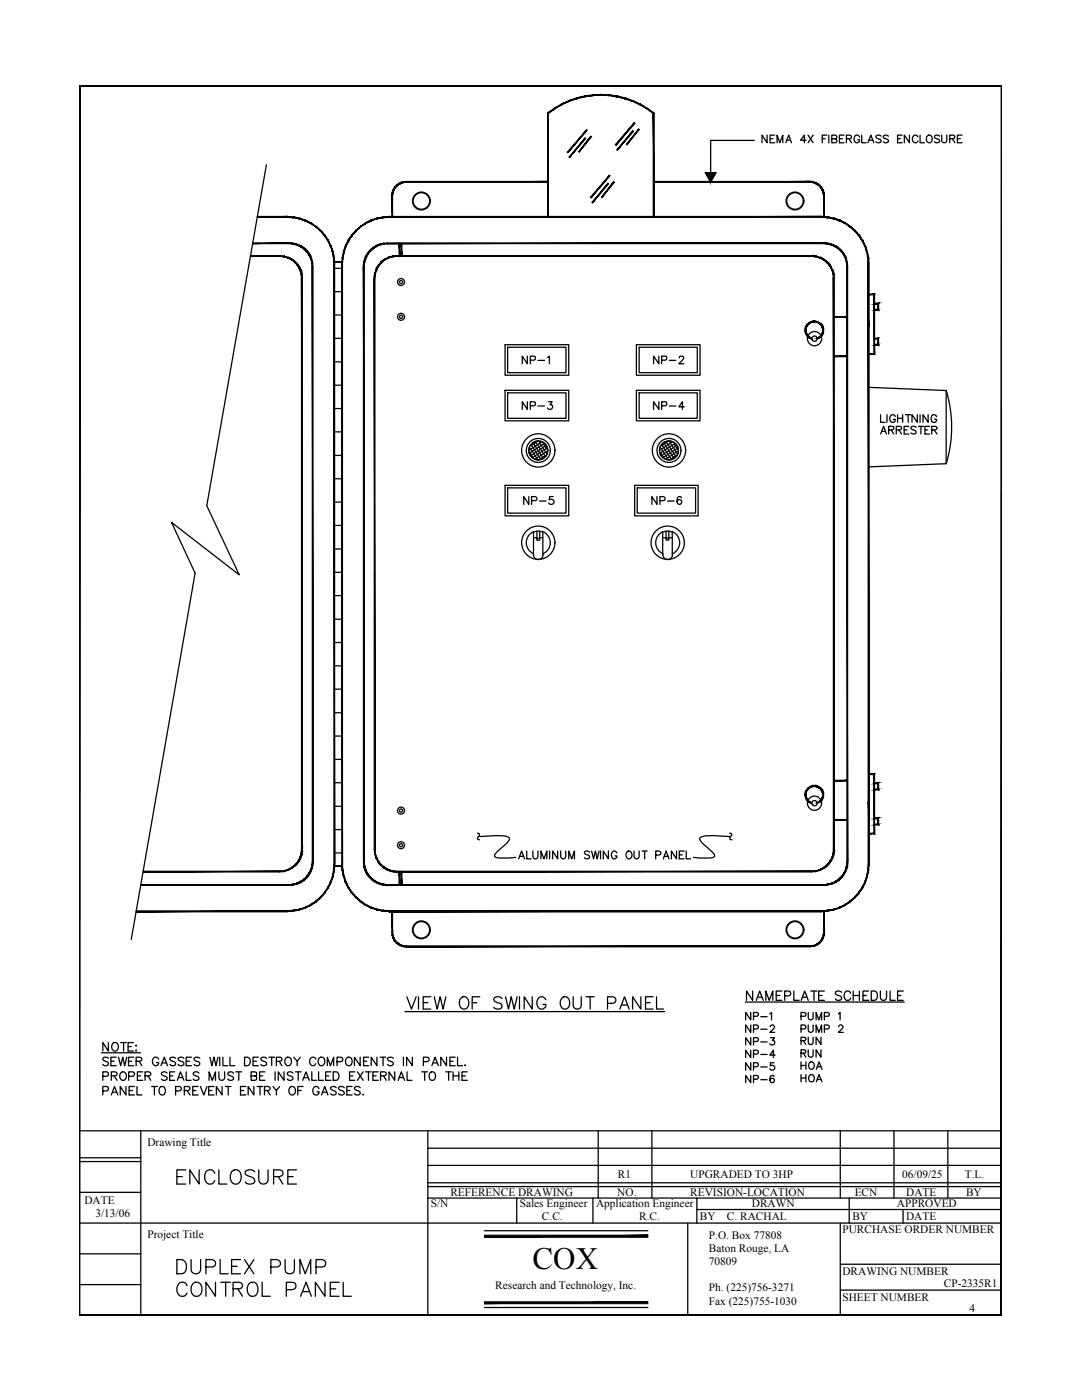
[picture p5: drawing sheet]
<svg xmlns="http://www.w3.org/2000/svg" width="216mm" height="279mm" viewBox="0 0 216 279" stroke-linecap="round" stroke-linejoin="round" font-family="sans-serif">
<g fill="none" stroke="#000" stroke-width=".25">
<path d="M53.2 32.9l-11.9 68 6.4 13.8-13.5-10.4 4.7 10.1-12.7 73.1M130.4 22.6h.1M140.7 34.5h2.2l-1.1 1.8zM150.5 28h-8.7v7.1M153.1 27v1.5l-1.1-1.5v1.5M153.7 27.7h.5M154.6 27h-.9v1.5h.9M155.1 28.5v-1.5l.5 1.5 .6-1.5v1.5M156.8 28.5l.6-1.5 .5 1.5M157 28h.7M160.9 28h-1.1l.7-1v1.5M161.2 27l1 1.5"/>
<path d="M162.2 27l-1 1.5M164.1 27.7h.6M165 27h-.9v1.5M165.4 27v1.5M166 27.7l.8-.1 .2-.3-.4-.3h-.6v1.5l.9-.1 .1-.4-.4-.3M167.5 27.7h.6M168.4 27h-.9v1.5h.9M168.9 27.7l.8-.1 .2-.3-.4-.3h-.6v1.5M169.4 27.7l.5 .8M171.5 27.3a.56 .56 0 0 0-.6-.3 .56 .56 0 0 0-.5 .6 .63 .63 0 0 0 .3 .8 .63 .63 0 0 0 .8-.2v-.3h-.4M171.9 27v1.5h.9M173.2 28.5l.6-1.5 .6 1.5"/>
<path d="M173.4 28h.7M175.8 27.2a.58 .58 0 0 0-.6-.3 .58 .58 0 0 0-.4 .4l.3 .3 .6 .3 .1 .4a.67 .67 0 0 1-1 0M177.3 27.2a.52 .52 0 0 0-.6-.3 .52 .52 0 0 0-.4 .6l.9 .4 .1 .4a.69 .69 0 0 1-1 0M179.1 27.7h.5M180 27h-.9v1.5h.9M181.5 27v1.5l-1-1.5v1.5M183.2 27.3a.56 .56 0 0 0-.7-.3 .56 .56 0 0 0-.4 .6 .63 .63 0 0 0 .2 .8 .63 .63 0 0 0 .9-.2M183.6 27v1.5h.9M185 27.2a.63 .63 0 0 1 .8-.1 .63 .63 0 0 1 .2 .8 .62 .62 0 0 1-.8 .6 .62 .62 0 0 1-.3-.9zM187.5 27.2a.52 .52 0 0 0-.6-.3 .52 .52 0 0 0-.4 .6l.9 .4 .1 .4a.69 .69 0 0 1-1 0M187.9 27v1.1a.52 .52 0 0 0 .5 .4 .52 .52 0 0 0 .5-.4v-1.1M189.5 27.7l.9-.1 .1-.3-.4-.3h-.6v1.5"/>
<path d="M190 27.7l.5 .8M191 27.7h.6M192 27h-1v1.5h1M66.7 53.6h1.6M66.7 58.2h1.6M66.7 62.9h1.6M66.7 67.5h1.6M66.7 72.2h1.6M66.7 76.9h1.6M100.8 68.8h12.7v6.1h-12.7zM100.8 77.9h12.7v6.1h-12.7zM101.3 69.3h11.6v5.1h-11.6z"/>
<path d="M101.3 78.4h11.6v5.1h-11.6zM105.2 71.1v1.5l-1-1.5v1.5M105.8 71.9l.9-.1 .1-.6-1-.1v1.5M107.3 71.9h1.4M109.2 71.3l.4-.2v1.5M127 77.9h12.7v6.1h-12.7zM127 68.8h12.7v6.1h-12.7zM127.5 78.4h11.6v5.1h-11.6zM127.5 69.3h11.6v5.1h-11.6zM131.5 71.1v1.5l-1.1-1.5v1.5M132 71.9l.9-.1 .1-.6-1-.1v1.5M133.5 71.9h1.4"/>
<path d="M135.5 71.4l.3-.3h.5l.1 .2-.2 .6-.7 .7h1M173.3 77.3l15.5 .6M188.8 77.9v14.6M188.8 77.9a25.1 25.1 0 0 1 0 14.6M66.7 81.5h1.6M66.7 86.2h1.6M66.7 90.9h1.6M66.7 95.5h1.6M100.8 96.9h12.7v6.1h-12.7zM101.3 97.4h11.6v5h-11.6zM105.2 80.2v1.5l-1-1.5v1.5M105.5 99.1v1.6l-1-1.6v1.6"/>
<path d="M105.8 90.4l.7 1M105.8 81l.9-.1 .1-.6-1-.1v1.5M105.8 89.5l1.5 2.2M106.1 99.9h.9l.1-.5-.3-.3h-.7v1.6M106.1 89l1.8 2.7M106.5 88.6l1.9 2.8M107 88.4l1.8 2.7M107 88.3l-1 .6M107.3 81h1.4M107.6 88.3l1.5 2.3M107.6 100h1.4M107.9 88.3l-2.2 1.5"/>
<path d="M108.4 88.6l-2.7 1.8M108.4 88.6l.7 1.1M108.8 90.9l-1 .7M108.8 89l-2.8 1.9M109 89.5l-2.7 1.8M109.1 90.1l-2.2 1.5M109.4 80.2h.8l-.4 .6a.5 .5 0 0 1 .4 .7 .5 .5 0 0 1-.9 0l-.1-.1M110.4 99.1h-.7l-.1 .7a.56 .56 0 0 1 .8 0 .56 .56 0 0 1-.1 .8 .56 .56 0 0 1-.8-.2M126.6 96.9h12.7v6.1h-12.7zM127.2 97.4h11.6v5h-11.6zM131.1 99.1v1.6l-1-1.6v1.6M131.5 80.2v1.5l-1.1-1.5v1.5"/>
<path d="M131.7 99.9h.8l.2-.5-.4-.3h-.6v1.6M131.9 90.4l.6 1M131.9 89.5l1.5 2.2M132 81l.9-.1 .1-.6-1-.1v1.5M132.2 89l1.8 2.7M132.6 88.6l1.9 2.8M133.1 88.3l-1 .6M133.1 88.4l1.8 2.7M133.2 100h1.3M133.5 81h1.4M133.7 88.3l1.5 2.3M134 88.3l-2.2 1.5"/>
<path d="M134.5 88.6l.7 1.1M134.5 88.6l-2.7 1.8M134.9 90.9l-1.1 .7M134.9 89l-2.9 1.9M135.1 89.5l-2.7 1.8M135.2 90.1l-2.2 1.5M136 99.4l-.1-.2a.51 .51 0 0 0-.7 .2 .97 .97 0 0 0 .3 1.3 .47 .47 0 0 0 .6-.5 .47 .47 0 0 0-.5-.5 .47 .47 0 0 0-.5 .5M136.6 81.2h-1.1l.7-1v1.5M175.7 82.8v1.5h.9M175.7 86.6l.6-1.5 .6 1.5M176 86.1h.7M177 82.8v1.5"/>
<path d="M177.3 85.8l.9-.1 .1-.5-1-.1v1.5M177.8 85.8l.5 .8M178.6 83.1a.56 .56 0 0 0-.6-.3 .56 .56 0 0 0-.5 .6 .63 .63 0 0 0 .3 .8 .63 .63 0 0 0 .8-.3v-.2h-.3M178.8 85.8l.9-.1 .2-.3-.2-.3h-.9v1.5M179.1 82.8v1.5M179.1 83.5h1M179.4 85.8l.5 .8M180.1 82.8v1.5M180.4 85.8h.6M180.7 82.8h1M181.2 82.8v1.5M181.3 85.1h-.9v1.5h.9"/>
<path d="M182.8 85.3l-.4-.2h-.5l-.1 .2v.3l.9 .4 .1 .4a.67 .67 0 0 1-1 0M183 82.8v1.5l-1-1.5v1.5M183.2 85.1h1.1M183.6 82.8v1.5M183.8 85.1v1.5M184.6 85.8h.5M185.2 82.8v1.5l-1-1.5v1.5M185.5 85.1h-.9v1.5h.9M185.9 85.8l.9-.1 .2-.2-.1-.3-1-.1v1.5M186.4 85.8l.6 .8M186.9 83.1a.56 .56 0 0 0-.7-.3 .56 .56 0 0 0-.4 .6 .63 .63 0 0 0 .2 .8 .63 .63 0 0 0 .9-.3v-.2h-.4M188.8 92.5l-15.5 .7"/>
<path d="M66.7 100.2h1.6M66.7 104.9h1.6M66.7 109.6h1.6M66.7 114.2h1.6M66.7 118.9h1.6M106.5 107.3h.6M106.5 106.1a2.39 2.39 0 0 0-1.5 2.2 2.39 2.39 0 0 0 1.5 2.2M107.1 106v1.8h.6v-1.8M107.1 107.4h.6M107.7 107.3h.6M108.4 106.1a2.39 2.39 0 0 1 1.4 2.2 2.39 2.39 0 0 1-1.4 2.2M108.4 110.7a.95 .95 0 0 1-1 1 .95 .95 0 0 1-.9-1v-4.5l.6-.2 1.2 .2v4.5"/>
<path d="M132.2 110.7v-4.5l.7-.2 1.2 .2v4.5M132.2 107.3h.7M132.3 110.7a.95 .95 0 0 0 .9 1 .95 .95 0 0 0 1-1M132.3 106.1a2.39 2.39 0 0 0-1.5 2.2 2.39 2.39 0 0 0 1.5 2.2M132.9 106v1.8h.6v-1.8M132.9 107.4h.6M133.5 107.3h.6M134.2 106.1a2.39 2.39 0 0 1 1.4 2.2 2.39 2.39 0 0 1-1.4 2.2M66.7 123.6h1.6M66.7 128.2h1.6M66.7 132.9h1.6M66.7 137.5h1.6"/>
<path d="M66.7 142.2h1.6M66.7 146.9h1.6M66.7 151.6h1.6M66.7 156.2h1.6M66.7 160.9h1.6M66.7 165.6h1.6M66.7 170.2h1.6M95.3 166.3l.4 .2-.4 .9 .4 .2M95.5 167l3.5-.2h1.7l.9 .4a.82 .82 0 0 1-.4 1l-2 1.8-.5 .6v.2a1 1 0 0 0 1.1 .4l3.1-.1M103.5 171.4l.6-1.6 .6 1.6M103.7 170.9h.7M105.1 169.8v1.6h.9"/>
<path d="M106.3 169.8v1.1a.51 .51 0 0 0 .5 .5 .51 .51 0 0 0 .5-.5v-1.1M107.9 171.4v-1.6l.6 1.6 .6-1.6v1.6M109.7 169.8v1.6M111.3 169.8v1.6l-1-1.6v1.6M111.9 169.8v1.1a.51 .51 0 0 0 .5 .5 .51 .51 0 0 0 .5-.5v-1.1M113.5 171.4v-1.6l.6 1.6 .5-1.6v1.6M117.6 170.1a.55 .55 0 0 0-.5-.3 .55 .55 0 0 0-.5 .4l.1 .2 .8 .3 .1 .5a.62 .62 0 0 1-1 0M118.1 169.8l.3 1.6 .4-1.6 .4 1.6 .3-1.6M119.8 169.8v1.6M121.4 169.8v1.6l-1-1.6v1.6M123.1 170.2a.56 .56 0 0 0-.7-.4 .56 .56 0 0 0-.4 .6v.4a.55 .55 0 0 0 .5 .6 .55 .55 0 0 0 .6-.6h-.4M125.2 169.9a.77 .77 0 0 1 .9 .6 .77 .77 0 0 1-.5 .9 .82 .82 0 0 1-.7-.6 .82 .82 0 0 1 .3-.9z"/>
<path d="M126.5 169.8v1.1a.51 .51 0 0 0 .5 .5 .51 .51 0 0 0 .5-.5v-1.1M128.1 169.8h1M128.6 169.8v1.6M130.8 170.6h.7a.4 .4 0 0 0 .4-.4 .4 .4 0 0 0-.4-.4h-.7v1.6M132.4 171.4l.5-1.6 .6 1.6M132.6 170.9h.7M135 169.8v1.6l-1-1.6v1.6M135.5 170.6h.6M136.5 169.8h-1v1.6h1M136.9 169.8v1.6h.9M145.6 166.3a.31 .31 0 0 1 .4 .1 .31 .31 0 0 1-.1 .4l-.3 .6 .5 .2M145.8 167l-3.6-.2h-1.6l-.9 .4-.1 .4 .5 .6 2 1.8 .5 .6v.2a1 1 0 0 1-1.1 .4l-3.1-.1"/>
<path d="M81.2 198.9l.9 2.5 .9-2.5M83.5 198.9v2.5M86 198.9h-1.6v2.5h1.6M86.6 198.9l.6 2.5 .6-2.5 .6 2.5 .6-2.5M91.9 199.3a.9 .9 0 0 1 1-.3 .9 .9 0 0 1 .6 .9 1.07 1.07 0 0 1-.2 1.1 1.07 1.07 0 0 1-1.2 .3 1.51 1.51 0 0 1-.2-2zM95.7 198.9h-1.5v2.5M100.1 199.3a.89 .89 0 0 0-.8-.4 .89 .89 0 0 0-.8 .6l.2 .4 1.2 .4a.61 .61 0 0 1 0 1 1.13 1.13 0 0 1-1.4-.3M100.9 198.9l.6 2.5 .5-2.5 .6 2.5 .6-2.5M103.7 198.9v2.5M106.2 198.9v2.5l-1.6-2.5v2.5M108.9 199.5a.91 .91 0 0 0-1-.6 .91 .91 0 0 0-.8 1 1.07 1.07 0 0 0 .3 1.1 1.07 1.07 0 0 0 1.1 .3l.4-.5v-.4h-.6M112.3 199.1a.93 .93 0 0 1 1.4 .8 1.05 1.05 0 0 1-.3 1.1 1.05 1.05 0 0 1-1.1 .3 1.47 1.47 0 0 1 0-2.2z"/>
<path d="M114.4 198.9v1.8a.81 .81 0 0 0 .8 .7 .81 .81 0 0 0 .8-.7v-1.8M116.9 198.9h1.7M117.8 198.9v2.5M127.9 198.9v2.5l-1.7-2.5v2.5M130.3 198.9h-1.5v2.5h1.5M131 198.9v2.5h1.4M148.7 200h31.8M150.2 197.8v1.8l-1.2-1.8v1.8M150.9 199.6l.7-1.8 .7 1.8M151.2 199h.8M152.8 199.6v-1.8l.7 1.8 .7-1.8v1.8M154.9 198.7h.7"/>
<path d="M156 197.8h-1.1v1.8h1.1M156.6 198.8h.7a.49 .49 0 0 0 .5-.5 .49 .49 0 0 0-.5-.5h-.7v1.8M158.4 197.8v1.8h1.1M159.9 199.6l.7-1.8 .7 1.8M160.1 199h.9M161.8 197.8h1.2M162.4 197.8v1.8M163.4 198.7h.7M164.5 197.8h-1.1v1.8h1.1M167.9 198a.69 .69 0 0 0-.7-.3 .69 .69 0 0 0-.5 .5l.2 .3 .6 .3a.47 .47 0 0 1 .4 .5 .76 .76 0 0 1-1.2 0M169.7 198.2a.67 .67 0 0 0-.7-.4 .67 .67 0 0 0-.6 .7v.4a.67 .67 0 0 0 .6 .8 .67 .67 0 0 0 .7-.5M170.3 198.7h1.2"/>
<path d="M170.3 197.8v1.8M171.5 197.8v1.8M172.2 198.7h.7M173.3 197.8h-1.1v1.8h1.1M173.8 197.8h.6a.99 .99 0 0 1 .7 .9 .99 .99 0 0 1-.7 .9h-.6zM175.7 197.8v1.3a.62 .62 0 0 0 .6 .5 .62 .62 0 0 0 .6-.5v-1.3M177.6 197.8v1.8h1M179.1 198.7h.7M180.2 197.8h-1.1v1.8h1.1M20.3 210.1h7.8M20.5 214.8l1-.1 .1-.6-.4-.2h-.7v1.7M20.5 217.7l1-.1 .1-.6-.4-.2h-.7v1.7"/>
<path d="M21.6 208.1v1.7l-1.1-1.7v1.7M21.6 211.2a.63 .63 0 0 0-1.1 .2l.1 .2 .9 .4 .1 .4a.69 .69 0 0 1-1.1 0M22.1 211.8h.7M22.2 214.7l1-.1 .2-.4-.5-.3h-.7v1.7M22.2 218.5l.6-1.7 .7 1.7M22.5 208.3a.65 .65 0 0 1 .7-.2 .65 .65 0 0 1 .4 .6v.4a.66 .66 0 0 1-.6 .7 .66 .66 0 0 1-.7-.7zM22.5 218h.8M22.8 214.7l.6 .9M23.2 211h-1.1v1.7h1.1M23.7 211l.4 1.7 .4-1.7 .4 1.7 .4-1.7M24.1 214.2a.63 .63 0 0 1 .7-.3 .63 .63 0 0 1 .4 .6 .75 .75 0 0 1-.2 .8 .75 .75 0 0 1-.8 .2 .99 .99 0 0 1-.1-1.3zM24.1 208.1h1.1"/>
<path d="M24.7 208.1v1.7M25.1 216.8v1.7l-1.1-1.7v1.7M25.6 208.9h.6M25.6 211.8h.7M25.7 214.8h.7a.45 .45 0 0 0 .4-.4 .45 .45 0 0 0-.4-.5h-.7v1.7M25.8 217.6h.6M26.6 208.1h-1v1.7h1M26.7 211h-1.1v1.7h1.1M26.8 216.8h-1v1.7h1M27.1 208.7h.1zM27.1 209.7h.1zM27.2 211.8l.9-.1 .2-.4-.4-.3h-.7v1.7"/>
<path d="M27.3 216.8v1.7h1M27.4 214.7h.7M27.8 211.8l.5 .9M28.5 213.9h-1.1v1.7h1.1M28.9 214.7l1-.1 .2-.4-.4-.3h-.8v1.7M29.5 214.7l.6 .9M30.3 216.8h1.1M30.8 216.8v1.7M31.7 211.4a.64 .64 0 0 0-.8-.4 .64 .64 0 0 0-.5 .6v.4a.62 .62 0 0 0 .6 .7 .62 .62 0 0 0 .7-.7h-.5M31.9 217.1a.57 .57 0 0 1 .9 0 .81 .81 0 0 1 .2 1 .81 .81 0 0 1-1 .3l-.3-.5zM32.1 212.7l.7-1.7 .6 1.7M32.4 212.1h.8"/>
<path d="M33.3 214.2a.65 .65 0 0 0-1.1 .1l.2 .2 .8 .4 .1 .4a.74 .74 0 0 1-1.1 0M33.9 214.7h.6M34.9 213.9h-1v1.7h1M35 211.2a.68 .68 0 0 0-1.1 .2l.2 .2 .8 .4 .1 .4a.72 .72 0 0 1-1.1 0M35 217.7l1-.1 .2-.2-.1-.4-.3-.2h-.8v1.7M35.4 215.6l.6-1.7 .7 1.7M35.6 215.1h.8M36.7 211.2a.66 .66 0 0 0-1.2 .2l.2 .2 .8 .4 .2 .4a.74 .74 0 0 1-1.2 0M36.8 217.6h.9l.2-.4-.4-.4h-.7v1.7M37.2 213.9v1.7h.9M37.2 211.8h.6M37.3 217.6l.6 .9"/>
<path d="M38.2 211h-1v1.7h1M38.5 217.6h.6M39.5 216.8h-1v1.7h1M39.7 214.2a.64 .64 0 0 0-.6-.3 .64 .64 0 0 0-.5 .4l.1 .2 .8 .4 .2 .4a.74 .74 0 0 1-1.1 0M39.9 211.2a.66 .66 0 0 0-1.2 .2l.3 .3 .7 .3 .2 .4a.74 .74 0 0 1-1.2 0M40 216.8l.7 1.7 .6-1.7M41.6 217.6h.7M41.7 215.6v-1.7l.7 1.7 .6-1.7v1.7M41.9 211l.4 1.7 .4-1.7 .4 1.7 .4-1.7M42.7 216.8h-1.1v1.7h1.1M43.7 213.9v1.2a.58 .58 0 0 0 .5 .5 .58 .58 0 0 0 .6-.5v-1.2M43.8 211v1.7"/>
<path d="M44.3 216.8v1.7l-1.1-1.7v1.7M44.5 211v1.7h1M45 216.8h1.1M45.5 216.8v1.7M45.9 211v1.7h.9M46.6 214.2a.65 .65 0 0 0-1.1 .1l.1 .2 .8 .4 .2 .4a.74 .74 0 0 1-1.1 0M47.1 213.9h1.1M47.7 213.9v1.7M48 217.6h.6M48.8 211h.5a.89 .89 0 0 1 .7 .8 .89 .89 0 0 1-.7 .9h-.5zM49.1 216.8h-1.1v1.7h1.1M50.1 214.7l1-.1 .1-.5-.4-.2h-.7v1.7h.7l.4-.2v-.5l-.4-.2"/>
<path d="M50.5 211.8h.7M50.7 216.8v1.7l-1.2-1.7v1.7M51.3 216.8h1.1M51.5 211h-1v1.7h1M51.8 214.7h.6M51.9 216.8v1.7M52.8 217.6h.9l.2-.4-.4-.4h-.7v1.7M52.9 213.9h-1.1v1.7h1.1M53.2 211.2a.66 .66 0 0 0-1.1 .2l.1 .2 .8 .4 .2 .4a.74 .74 0 0 1-1.1 0M53.3 217.6l.6 .9M53.7 211h1.1M54.2 211v1.7"/>
<path d="M54.5 216.8l.6 .8 .7-.8M54.9 213.9v1.7M55.1 211.8l1-.1 .1-.5-.3-.2h-.8v1.7M55.1 217.6v.9M55.7 211.8l.5 .9M56.7 213.9v1.7l-1.2-1.7v1.7M57 211.2a.65 .65 0 0 1 .7-.2 .65 .65 0 0 1 .5 .6v.4a.66 .66 0 0 1-.7 .7 .66 .66 0 0 1-.7-.7zM57.8 217.1a.63 .63 0 0 1 .7-.2 .63 .63 0 0 1 .5 .6 .75 .75 0 0 1-.2 .8 .75 .75 0 0 1-.8 .1 .99 .99 0 0 1-.2-1.3zM58.4 214.2a.65 .65 0 0 0-1.1 .1l.2 .2 .8 .4 .1 .4a.72 .72 0 0 1-1.1 0M58.6 211l.7 .8 .6-.8M59 213.9h1.1M59.3 211.8v.9"/>
<path d="M59.4 217.6h.7M59.5 213.9v1.7M60.4 215.6l.7-1.7 .6 1.7M60.5 216.8h-1.1v1.7M60.6 215.1h.9M62.2 213.9v1.7h1M63 211.4a.64 .64 0 0 0-.7-.4 .64 .64 0 0 0-.5 .6v.4a.63 .63 0 0 0 .5 .7 .63 .63 0 0 0 .7-.4M63.6 213.9v1.7h.9M63.7 211.2a.64 .64 0 0 1 .7-.2 .64 .64 0 0 1 .4 .6v.4a.66 .66 0 0 1-.7 .7 .66 .66 0 0 1-.6-.7zM63.7 217.3a.59 .59 0 0 0-.9-.4 .83 .83 0 0 0-.4 1.1 .83 .83 0 0 0 1 .4l.3-.3v-.2h-.4M64.2 218.5l.6-1.7 .6 1.7M64.4 218h.8"/>
<path d="M65 214.7h.6M65.3 212.7v-1.7l.6 1.7 .7-1.7v1.7M66 213.9h-1v1.7h1M66.5 213.9h.6a.91 .91 0 0 1 .6 .9 .91 .91 0 0 1-.6 .8h-.6zM67.1 217.1a.64 .64 0 0 0-.6-.3 .64 .64 0 0 0-.6 .5l.2 .2 .8 .3 .2 .5a.74 .74 0 0 1-1.2 0M67.3 211.9h.7a.46 .46 0 0 0 .4-.6l-.4-.3h-.7v1.7M68.7 217.1a.64 .64 0 0 0-.6-.3 .64 .64 0 0 0-.6 .5l.2 .2 .8 .3 .2 .5a.72 .72 0 0 1-1.2 0M69.1 211.2a.65 .65 0 0 1 .7-.2 .65 .65 0 0 1 .5 .6v.4a.66 .66 0 0 1-.7 .7 .66 .66 0 0 1-.7-.7zM69.2 217.6h.6M69.8 214.7h.6M70.3 216.8h-1.1v1.7h1.1M70.8 213.9h-1v1.7h1"/>
<path d="M71.3 213.9l1.2 1.7M71.9 211v1.7l-1.2-1.7v1.7M71.9 217.1a.64 .64 0 0 0-.7-.3 .64 .64 0 0 0-.5 .5l.2 .2 .8 .3 .2 .5a.72 .72 0 0 1-1.2 0M72.5 218.4h-.1h.1M72.5 213.9l-1.2 1.7M72.5 211.8h.7M72.9 213.9h1.2M73.5 213.9v1.7M73.6 211h-1.1v1.7h1.1M74.4 214.7h.6M75.2 211v1.7l-1.1-1.7v1.7M75.5 213.9h-1.1v1.7h1.1"/>
<path d="M75.8 211h1.2M75.9 214.7l1-.1 .2-.4-.4-.3h-.8v1.7M76.4 211v1.7M76.5 214.7l.6 .9M78.5 211.2a.66 .66 0 0 0-1.2 .2l.3 .3 .7 .3 .2 .4a.74 .74 0 0 1-1.2 0M78.8 213.9v1.7l-1.2-1.7v1.7M79.4 215.6l.7-1.7 .6 1.7M79.7 215.1h.8M80.5 211v1.7M80.8 201.9h51.8M81.2 213.9v1.7h1M82.3 211v1.7l-1.2-1.7v1.7"/>
<path d="M84.1 213.9h1.2M84.4 200.1h1M84.5 211.9h.7a.46 .46 0 0 0 .4-.6l-.4-.3h-.7v1.7M84.7 213.9v1.7M85.8 214.2a.63 .63 0 0 1 .7-.3 .63 .63 0 0 1 .4 .6v.5a.64 .64 0 0 1-.6 .6 .64 .64 0 0 1-.7-.6zM86.2 212.7l.6-1.7 .7 1.7M86.4 212.1h.8M88.9 213.9h1.2M89.1 211v1.7l-1.1-1.7v1.7M89.5 213.9v1.7M89.8 211.8h.6M90.4 214.7h1.2"/>
<path d="M90.4 213.9v1.7M90.8 211h-1v1.7h1M91.3 211v1.7h1M91.6 213.9v1.7M92.2 214.7h.7M92.8 212.5l-.1 .1h.2M93.2 213.9h-1v1.7h1M94.2 200.1h1M121.2 200.2h1.1a.66 .66 0 0 0 .6-.6 .66 .66 0 0 0-.6-.7h-1.1v2.5M123.7 201.4l.9-2.5 .9 2.5M124 200.6h1.2M128.8 200.1h.9"/>
<path d="M149.8 202.1v1.4l-1-1.4v1.4M149.8 204.6v1.4l-1-1.4v1.4M149.8 207.1v1.4l-1-1.4v1.4M149.8 209.6v1.5l-1-1.5v1.5M149.8 212.1v1.5l-1-1.5v1.5M149.8 214.6v1.5l-1-1.5v1.5M150.4 202.8h.8l.1-.2-.1-.4-.8-.1v1.4M150.4 205.4l.8-.1 .1-.4-.3-.3h-.6v1.4M150.4 207.9l.8-.2 .1-.4-.1-.2h-.8v1.4M150.4 210.4l.8-.1 .1-.2-.1-.4-.8-.1v1.5M150.4 212.9l.8-.1 .1-.4-.3-.3h-.6v1.5M150.4 215.4l.8-.1 .1-.4-.1-.2-.8-.1v1.5"/>
<path d="M151.8 202.9h1.3M151.8 205.4h1.3M151.8 207.9h1.3M151.8 210.4h1.3M151.8 212.9h1.3M151.8 215.5h1.3M153.6 202.4l.4-.3v1.4M153.7 204.9l.3-.3h.2l.3 .3-.2 .5-.7 .6h1M153.7 207.1h.8l-.4 .5a.49 .49 0 0 1 .4 .8 .49 .49 0 0 1-.9-.1M154.5 212.1h-.8v.6a.51 .51 0 0 1 .8 0 .51 .51 0 0 1-.1 .8 .51 .51 0 0 1-.8-.2M154.5 214.8l-.1-.1-.4-.1a.76 .76 0 0 0-.4 .8 .76 .76 0 0 0 .5 .7 .45 .45 0 0 0 .4-.5 .45 .45 0 0 0-.4-.4 .45 .45 0 0 0-.5 .4M154.7 210.6h-1.1l.7-1v1.5"/>
<path d="M159.8 210.2l.9-.1 .1-.3-.3-.3h-.7v1.5M159.8 207.7l.9-.1 .1-.3-.1-.2-.9-.1v1.4M159.8 205.4l.9-.1 .1-.2-.1-.5h-.9v1.4M159.8 202.8h.9l.1-.2-.1-.4-.9-.1v1.4M159.8 211.9v1.5M159.8 214.5v1.4M159.8 212.6h1M159.8 215.1h1M160.3 210.2l.5 .8M160.3 207.7l.5 .7M160.8 211.9v1.5M160.8 214.5v1.4"/>
<path d="M161.3 209.5v1.1a.49 .49 0 0 0 .5 .4 .49 .49 0 0 0 .4-.4v-1.1M161.3 207v1a.49 .49 0 0 0 .5 .5 .49 .49 0 0 0 .4-.5v-1M161.3 204.6v1a.49 .49 0 0 0 .5 .4 .49 .49 0 0 0 .4-.4v-1M161.3 202.1v1a.49 .49 0 0 0 .5 .4 .49 .49 0 0 0 .4-.4v-1M161.5 212.1a.54 .54 0 0 1 .6-.2 .54 .54 0 0 1 .4 .6v.4a.55 .55 0 0 1-.6 .5 .55 .55 0 0 1-.5-.5zM161.5 214.7l.2-.2a.72 .72 0 0 1 .8 .5 .72 .72 0 0 1-.5 .9 .76 .76 0 0 1-.5-1.2zM162.8 206v-1.4l.6 1.4 .5-1.4v1.4M162.8 203.5v-1.4l.6 1.4 .5-1.4v1.4M162.9 213.4l.5-1.5 .6 1.5M162.9 215.9l.5-1.4 .6 1.4M163.1 212.9h.7M163.1 215.4h.7"/>
<path d="M163.8 209.5v1.5l-1-1.5v1.5M163.8 207v1.4l-1-1.4v1.4M164.5 205.4l.8-.1 .1-.6-.3-.1h-.6v1.4M164.5 202.8h.8l.1-.6-.9-.1v1.4M167.3 202.4l.3-.3v1.4M167.4 204.9l.2-.3h.3l.3 .3-.2 .5-.7 .6h1M15.9 225.7h183.9M15.9 238h12.2M15.9 231.1h12.2M15.9 231.8h12.2M28.1 225.7v36.8M35.3 234.8h1.1"/>
<path d="M37.1 233.5h-1.8v2.8h1.8M39.7 233.5v2.8l-1.8-2.8v2.8M42.9 234.1a1.04 1.04 0 0 0-1.2-.6 1.04 1.04 0 0 0-.9 1 1.25 1.25 0 0 0 .3 1.4 1.25 1.25 0 0 0 1.3 .3l.5-.6M43.7 233.5v2.8h1.6M46.2 233.8a1.06 1.06 0 0 1 1.2-.3 1.06 1.06 0 0 1 .7 1 1.25 1.25 0 0 1-.2 1.4 1.25 1.25 0 0 1-1.4 .3 1.82 1.82 0 0 1-.3-2.4zM50.8 233.8a1.31 1.31 0 0 0-1.9 0 .68 .68 0 0 0 .6 .9l.8 .3a.7 .7 0 0 1 .5 .5 .7 .7 0 0 1-.3 .7 1.28 1.28 0 0 1-1.6-.3M51.6 233.5v2a.94 .94 0 0 0 1 .8 .94 .94 0 0 0 .9-.8v-2M54.6 234.8h1.2l.4-.1a.65 .65 0 0 0 0-1.1l-1.6-.1v2.8M55.5 234.8l1 1.5M57.4 234.8h1.1M59.2 233.5h-1.8v2.8h1.8M85.4 225.7v36.8"/>
<path d="M85.4 239.1h114.4M85.4 236.8h114.4M85.4 236.1h114.4M85.4 232.6h114.4M85.4 229.2h114.4M103.1 239.1v5M118.3 239.1v5M119.4 225.7v13.4M130.1 225.7v13.4M139.1 239.1v5M167.7 225.7v13.4M169.4 239.1v5"/>
<path d="M178.4 225.7v13.4M189.1 225.7v13.4M15.9 244.1h183.9M15.9 256.4h12.2M15.9 250.2h12.2M35.3 251.4h1a1.52 1.52 0 0 1 .9 1.4 1.52 1.52 0 0 1-.9 1.4h-1zM37.3 256.6a.97 .97 0 0 0-.9-.7 .97 .97 0 0 0-.9 .7 1.28 1.28 0 0 0-.1 1.5 1.28 1.28 0 0 0 1.5 .5l.4-.5M38.1 251.4v2a.96 .96 0 0 0 1 .8 .96 .96 0 0 0 .9-.8v-2M38.4 256.3a1.04 1.04 0 0 1 1.2-.4 1.04 1.04 0 0 1 .7 1.1 1.22 1.22 0 0 1-.3 1.3 1.22 1.22 0 0 1-1.3 .3 1.69 1.69 0 0 1-.3-2.3zM41.1 252.9h1.2l.6-.3 .1-.3a.76 .76 0 0 0-.7-.9h-1.2v2.8M43 255.9v2.8l-1.9-2.8v2.8M43.9 251.4v2.8h1.6"/>
<path d="M44.1 255.9h1.9M45 255.9v2.8M46.2 252.7h1.1M46.5 257.2l1.6-.1a.65 .65 0 0 0 0-1.1l-1.6-.1v2.8M47.4 257.2l1 1.5M48 251.4h-1.8v2.8h1.8M48.8 251.4l1.9 2.8M49.6 256.3a1.04 1.04 0 0 1 1.2-.4 1.04 1.04 0 0 1 .7 1.1 1.22 1.22 0 0 1-.3 1.3 1.22 1.22 0 0 1-1.3 .3 1.82 1.82 0 0 1-.3-2.3zM50.7 251.4l-1.9 2.8M52.3 255.9v2.8h1.6M54 252.9h1.3a.72 .72 0 0 0 .6-.5 .72 .72 0 0 0-.1-.7l-.5-.3h-1.3v2.8M56.9 251.4v2a.94 .94 0 0 0 .9 .8 .94 .94 0 0 0 .9-.8v-2"/>
<path d="M57.1 257.4h1.3a.74 .74 0 0 0 .7-.8 .74 .74 0 0 0-.7-.7h-1.3v2.8M59.8 254.2v-2.8l1.1 2.8 1.1-2.8v2.8M60 258.7l1.1-2.8 1 2.8M60.4 257.8h1.4M63.1 252.9l1.6-.2a.76 .76 0 0 0 0-1.2l-.4-.1h-1.2v2.8M64.8 255.9v2.8l-1.9-2.8v2.8M65.9 257.2h1.1M67.7 255.9h-1.8v2.8h1.8M68.5 255.9v2.8h1.6M96.7 245.6h32.6M137.2 244.1v18.4M139.1 241.4h60.7"/>
<path d="M167.7 244.1v18.4M167.7 257.5h32.1M167.7 252.3h32.1M180.2 241.4v2.7M96.7 260.9h32.6"/>
<circle cx="80" cy="56.3" r=".7"/>
<circle cx="80" cy="56.3" r=".32"/>
<circle cx="80" cy="63.2" r=".7"/>
<circle cx="80" cy="63.2" r=".32"/>
<circle cx="162.5" cy="67.6" r="1.42"/>
<circle cx="162.5" cy="67.6" r=".53"/>
<circle cx="107.4" cy="89.9" r="3.3"/>
<circle cx="107.4" cy="89.9" r="1.88"/>
<circle cx="107.4" cy="89.9" r="2.39"/>
<circle cx="133.5" cy="89.9" r="3.3"/>
<circle cx="133.5" cy="89.9" r="1.88"/>
<circle cx="133.5" cy="89.9" r="2.39"/>
<circle cx="107.4" cy="108.3" r="3.3"/>
<circle cx="133.2" cy="108.3" r="3.3"/>
<circle cx="80" cy="161.8" r=".7"/>
<circle cx="80" cy="168.7" r=".7"/>
<circle cx="80" cy="161.8" r=".32"/>
<circle cx="80" cy="168.7" r=".32"/>
<circle cx="162.5" cy="160.3" r="1.42"/>
<circle cx="162.5" cy="160.3" r=".53"/>
</g>
<g fill="#000" stroke="#000" stroke-width=".2">
<path d="M140.7 34.5h2.2l-1.1 1.8zM141.6 35.1h.4l-.2 1.3z"/>
<path d="M15.9 17.1l183.9 .1zM15.9 17.1h183.9z"/>
<path d="M199.8 17.1v245.3zM199.8 17.1v245.4z"/>
<path d="M81.1 36.2v.2l28.2-.2zM81.1 36.4l28.2-.2v.2z"/>
<path d="M80.4 36.3l.7-.1v.2zM80.4 36.3l.1 .1h.6zM79.8 36.5l.6-.2 .1 .1zM79.8 36.5l.1 .2 .6-.3zM79.3 36.8l.5-.3 .1 .2zM79.3 36.8l.1 .2 .5-.3zM79.3 36.8l.1 .2-.6 .3zM78.8 37.3l.1 .1 .5-.4zM78.8 37.3l.1 .1-.4 .4zM78.5 37.8l.1 .1 .3-.5zM78.5 37.8l.1 .1-.3 .6zM78.6 37.9l-.3 .6h.1zM78.3 38.5h.1l-.2 .6zM78.4 38.5l-.2 .6h.1z"/>
<path d="M117 25.9l-3.8 4.5 .1 .1zM117 25.9l.2 .1-3.9 4.5z"/>
<path d="M116.7 27.5l-3.2 3.8 .2 .2zM116.7 27.5l.2 .1-3.2 3.9z"/>
<path d="M117.9 27.2l-2.5 3.1 .2 .1zM117.9 27.2l.2 .1-2.5 3.1z"/>
<path d="M121.6 35l-3.8 4.4 .1 .1zM121.6 35l.1 .1-3.8 4.4z"/>
<path d="M122.5 36.2l-2.5 3.1 .1 .1zM122.5 36.2l.1 .2-2.5 3z"/>
<path d="M126.6 24.5l-3.8 4.4 .1 .1zM126.6 24.5l.1 .1-3.8 4.4z"/>
<path d="M126.3 26.1l-3.3 3.8 .2 .1zM126.3 26.1l.1 .1-3.2 3.8z"/>
<path d="M127.5 25.7l-2.5 3.1 .1 .1zM127.5 25.7l.1 .2-2.5 3z"/>
<path d="M130.4 36.2v.2l31.2-.2zM130.4 36.4l31.2-.2v.2z"/>
<path d="M129.1 21.6l1.4 .9-.1 .2zM129.1 21.6v.1l1.3 1zM127.7 20.7l1.4 .9v.1zM127.7 20.7v.2l1.4 .8zM126.3 20.1l1.4 .6v.2zM126.3 20.1l-.1 .1 1.5 .7zM124.7 19.5l1.6 .6-.1 .1zM124.7 19.5v.2l1.5 .5zM123.1 19.1l1.6 .4v.2zM123.1 19.1v.2l1.6 .4zM121.5 18.9l1.6 .2v.2zM121.5 18.9v.2l1.6 .2zM119.9 18.8l1.6 .1v.2zM119.9 18.8v.2l1.6 .1zM118.3 18.9l1.6-.1v.2zM118.3 18.9v.2l1.6-.1zM116.7 19.1l1.6-.2v.2zM116.7 19.1v.2l1.6-.2zM115 19.5l1.7-.4v.2zM115 19.5l.1 .2 1.6-.4zM113.5 20.1l1.5-.6 .1 .2zM113.5 20.1l.1 .1 1.5-.5zM112 20.7l1.5-.6 .1 .1zM112 20.7l.1 .2 1.5-.7zM110.6 21.6l1.4-.9 .1 .2zM110.6 21.6l.1 .1 1.4-.8zM109.3 22.5l1.3-.9 .1 .1zM109.3 22.5l.1 .2 1.3-1z"/>
<path d="M130.3 22.6l.2 20.7v-20.7zM130.3 22.6l.2 20.7h-.2z"/>
<path d="M164.4 38.5l.1 .6h-.2zM164.2 38.5l.1 .6 .1-.6zM164.2 37.8l.2 .7h-.2zM164 37.9l.2 .6v-.7zM163.9 37.3l.3 .5-.2 .1zM163.9 37.3l-.2 .1 .3 .5zM163.4 36.8l.5 .5-.2 .1zM163.4 36.8l-.1 .2 .4 .4zM162.8 36.5l.6 .3-.1 .2zM162.8 36.5v.2l.5 .3zM162.2 36.3l.6 .2v.2zM162.2 36.3v.1l.6 .3zM161.6 36.2l.6 .1v.1zM161.6 36.2v.2h.6z"/>
<path d="M50 51v.2l5.8-.2zM50 51.2l5.8-.2v.2z"/>
<path d="M50.4 48.5v.1l7.3-.1zM50.4 48.6l7.3-.1v.1z"/>
<path d="M51.3 43.2v.2l6-.2zM51.3 43.4l6-.2v.2z"/>
<path d="M60.1 55.5l.3 114v-114zM60.1 55.5l.3 114h-.3z"/>
<path d="M60.3 54.7l.1 .8h-.3zM60.1 54.7v.8l.2-.8zM60 53.8l.3 .9h-.2zM59.8 53.9l.3 .8-.1-.9zM59.6 53l.4 .8-.2 .1zM59.4 53.1l.4 .8-.2-.9zM59 52.3l.6 .7-.2 .1zM58.9 52.5l.5 .6-.4-.8zM58.3 51.8l.7 .5-.1 .2zM58.3 51.8l-.1 .1 .7 .6zM57.5 51.4l.8 .4-.1 .1zM57.5 51.4v.1l.7 .4zM56.7 51.1l.8 .3v.1zM56.7 51.1l-.1 .2 .9 .2zM55.8 51l.9 .1-.1 .2zM55.8 51v.2l.8 .1z"/>
<path d="M62.3 53.3l.2 118.6v-118.6zM62.3 53.3l.2 118.6h-.2z"/>
<path d="M62.4 52.4l.1 .9h-.2zM62.2 52.5l.1 .8 .1-.9zM62.2 51.6l.2 .8-.2 .1zM62 51.7l.2 .8v-.9zM61.8 50.8l.4 .8-.2 .1zM61.7 51l.3 .7-.2-.9zM61.4 50.2l.4 .6-.1 .2zM61.2 50.3l.5 .7-.3-.8zM60.8 49.6l.6 .6-.2 .1zM60.8 49.6l-.2 .1 .6 .6zM60.1 49.1l.7 .5-.2 .1zM60.1 49.1l-.1 .2 .6 .4zM59.3 48.8l.8 .3-.1 .2zM59.3 48.8v.1l.7 .4zM58.5 48.6l.8 .2v.1zM58.5 48.6v.1l.8 .2zM57.7 48.5l.8 .1v.1zM57.7 48.5v.1l.8 .1z"/>
<path d="M66.7 52.2v.2l1.6-.2zM66.7 52.4l1.6-.2v.2z"/>
<path d="M66.6 52.7l.2 119.8v-119.8zM66.6 52.7l.2 119.8h-.2z"/>
<path d="M66.7 51.4l.1 1.3h-.2zM66.5 51.5l.1 1.2 .1-1.3zM66.5 50.2l.2 1.2-.2 .1zM66.3 50.3l.2 1.2v-1.3zM66.1 49.1l.4 1.1-.2 .1zM65.9 49.1l.4 1.2-.2-1.2zM65.5 47.9l.6 1.2h-.2zM65.5 47.9l-.1 .1 .5 1.1zM64.8 46.9l.7 1-.1 .1zM64.8 46.9l-.1 .1 .7 1zM64 46l.8 .9-.1 .1zM63.9 46.1l.8 .9-.7-1zM63.1 45.2l.9 .8-.1 .1zM63 45.3l.9 .8-.8-.9zM62 44.5l1.1 .7-.1 .1zM62 44.5v.1l1 .7zM60.9 43.9l1.1 .6v.1zM60.9 43.9v.2l1.1 .5zM59.8 43.5l1.1 .4v.2zM59.8 43.5l-.1 .2 1.2 .4zM58.6 43.3l1.2 .2-.1 .2zM58.6 43.3l-.1 .2 1.2 .2zM57.3 43.2l1.3 .1-.1 .2zM57.3 43.2v.2l1.2 .1z"/>
<path d="M68.2 52.7l.2 119.8v-119.8zM68.2 52.7l.2 119.8h-.2z"/>
<path d="M72.5 53.3l.2 118.6v-118.6zM72.5 53.3l.2 118.6h-.2z"/>
<path d="M74.7 55.5l.1 114v-114zM74.7 55.5l.1 114h-.1z"/>
<path d="M76.5 48.6l.8-.1v.1zM76.5 48.6v.1l.8-.1zM75.7 48.8l.8-.2v.1zM75.7 48.8v.1l.8-.2zM74.9 49.1l.8-.3v.1zM74.9 49.1l.1 .2 .7-.4zM74.2 49.6l.7-.5 .1 .2zM74.2 49.6l.2 .1 .6-.4zM74.2 49.6l.2 .1-.8 .5zM73.6 50.2l.2 .1 .6-.6zM73.6 50.2l.2 .1-.7 .5zM73.1 50.8l.2 .2 .5-.7zM73.1 50.8l.2 .2-.5 .6zM73.3 51l-.5 .6 .2 .1zM72.8 51.6l.2 .1-.4 .7zM73 51.7l-.4 .7 .2 .1zM72.6 52.4l.2 .1-.3 .8zM72.8 52.5l-.3 .8h.2z"/>
<path d="M76.4 43.3l1.3-.1v.2zM76.4 43.3v.2l1.3-.1zM75.2 43.5l1.2-.2v.2zM75.2 43.5l.1 .2 1.1-.2zM74 43.9l1.2-.4 .1 .2zM74 43.9l.1 .2 1.2-.4zM72.9 44.5l1.1-.6 .1 .2zM72.9 44.5l.1 .1 1.1-.5zM71.9 45.2l1-.7 .1 .1zM71.9 45.2l.1 .1 1-.7zM71 46l.9-.8 .1 .1zM71 46l.1 .1 .9-.8zM71 46l.1 .1-1 .8zM70.1 46.9l.2 .1 .8-.9zM70.1 46.9l.2 .1-.8 .9zM70.3 47l-.8 .9 .1 .1zM69.5 47.9l.1 .1-.7 1.1zM69.6 48l-.7 1.1h.2zM68.9 49.1h.2l-.6 1.1zM69.1 49.1l-.6 1.1 .2 .1zM68.5 50.2l.2 .1-.4 1.1zM68.7 50.3l-.4 1.1 .1 .1zM68.3 51.4l.1 .1-.2 1.2zM68.4 51.5l-.2 1.2h.2z"/>
<path d="M78.2 39.1v4.2h.1zM78.2 39.1h.1v4.2z"/>
<path d="M78.3 51.1l.9-.1v.2zM78.3 51.1v.2l.9-.1zM77.5 51.4l.8-.3v.2zM77.5 51.4v.1l.8-.2zM76.7 51.8l.8-.4v.1zM76.7 51.8l.1 .1 .7-.4zM76 52.3l.7-.5 .1 .1zM76 52.3l.1 .2 .7-.6zM76 52.3l.1 .2-.7 .5zM75.4 53l.2 .1 .5-.6zM75.4 53l.2 .1-.6 .7zM75.6 53.1l-.6 .7 .2 .1zM75 53.8l.2 .1-.5 .8zM75.2 53.9l-.5 .8h.2zM74.7 54.7h.2l-.2 .8zM74.9 54.7l-.2 .8h.1z"/>
<path d="M79.6 48.6l.2 2.5v-2.5zM79.6 48.6l.2 2.5h-.2z"/>
<path d="M80 48.6l.2 2.5v-2.5zM80 48.6l.2 2.5h-.2z"/>
<path d="M109.2 22.6v20.7h.2zM109.2 22.6h.2v20.7z"/>
<path d="M121.3 36.6l-3.2 3.8 .1 .1zM121.3 36.6l.1 .1-3.2 3.8z"/>
<path d="M79.2 51.2h82.7v-.2zM79.2 51h82.7l-82.7 .2z"/>
<path d="M77.7 43.4h86.2v-.2zM77.7 43.2h86.2l-86.2 .2z"/>
<path d="M164.3 39.1v4.2h.2zM164.3 39.1h.2v4.2z"/>
<path d="M77.3 48.6h87.1v-.1zM77.3 48.5h87.1l-87.1 .1z"/>
<path d="M166.4 54.7l.1 .8h-.2zM166.2 54.7l.1 .8 .1-.8zM166.1 53.8l.3 .9h-.2zM166 53.9l.2 .8-.1-.9zM165.7 53l.4 .8-.1 .1zM165.6 53.1l.4 .8-.3-.9zM165.1 52.3l.6 .7-.1 .1zM165 52.5l.6 .6-.5-.8zM164.5 51.8l.6 .5-.1 .2zM164.5 51.8l-.1 .1 .6 .6zM163.7 51.4l.8 .4-.1 .1zM163.7 51.4l-.1 .1 .8 .4zM162.8 51.1l.9 .3-.1 .1zM162.8 51.1v.2l.8 .2zM161.9 51l.9 .1v.2zM161.9 51v.2l.9 .1z"/>
<path d="M169.1 52.4v.9h-.1zM168.9 52.5l.1 .8 .1-.9zM168.9 51.6l.2 .8-.2 .1zM168.7 51.7l.2 .8v-.9zM168.5 50.8l.4 .8-.2 .1zM168.5 50.8l-.1 .2 .3 .7zM168 50.2l.5 .6-.1 .2zM168 50.2l-.1 .1 .5 .7zM167.5 49.6l.5 .6-.1 .1zM167.5 49.6l-.2 .1 .6 .6zM166.8 49.1l.7 .5-.2 .1zM166.8 49.1l-.1 .2 .6 .4zM166 48.8l.8 .3-.1 .2zM166 48.8v.1l.7 .4zM165.2 48.6l.8 .2v.1zM165.2 48.6v.1l.8 .2zM164.4 48.5l.8 .1v.1zM164.4 48.5v.1l.8 .1z"/>
<path d="M173.3 58.7v.1l1.2-.1zM173.3 58.8l1.2-.1-.1 .1zM174.5 58.7l-.1 .1 .1 11.9zM174.4 58.8l.1 11.9-.1-.1zM173.3 70.7h1.2l-.1-.1zM173.3 70.6h1.1l-1.1 .1z"/>
<path d="M173.3 51.4l.1 1.3h-.2zM173.1 51.5l.1 1.2 .1-1.3zM173.1 50.2l.2 1.2-.2 .1zM172.9 50.3l.2 1.2v-1.3zM172.7 49.1l.4 1.1-.2 .1zM172.5 49.1l.4 1.2-.2-1.2zM172.2 47.9l.5 1.2h-.2zM172 48l.5 1.1-.3-1.2zM171.5 46.9l.7 1-.2 .1zM171.3 47l.7 1-.5-1.1zM170.6 46l.9 .9-.2 .1zM170.6 46l-.1 .1 .8 .9zM169.7 45.2l.9 .8-.1 .1zM169.6 45.3l.9 .8-.8-.9zM168.7 44.5l1 .7-.1 .1zM168.7 44.5l-.1 .1 1 .7zM167.6 43.9l1.1 .6-.1 .1zM167.6 43.9l-.1 .2 1.1 .5zM166.4 43.5l1.2 .4-.1 .2zM166.4 43.5v.2l1.1 .4zM165.2 43.3l1.2 .2v.2zM165.2 43.3l-.1 .2 1.3 .2zM163.9 43.2l1.3 .1-.1 .2zM163.9 43.2v.2l1.2 .1z"/>
<path d="M163 67.5l.6-.1-.5 .2zM163 67.5l.6-.1-.2-.1zM163.4 67.3l.6-.3-.4 .4zM163.4 67.3l.6-.3-.2-.1zM163.8 66.9l.4-.4-.2 .5zM164.1 66.4l-.3 .5 .4-.4zM164.3 65.9l-.1 .6-.1-.1zM164.2 65.9l-.1 .5 .2-.5zM164.2 65.3l.1 .6h-.1zM164.1 65.4l.1 .5v-.6zM164 64.8l.2 .5-.1 .1zM163.8 64.9l.3 .5-.1-.6zM163.6 64.4l.4 .4-.2 .1zM163.6 64.4l-.2 .2 .4 .3zM163.1 64.2l.5 .2-.2 .2zM163.1 64.2l-.1 .1 .4 .3zM162.5 64.1l.6 .1-.1 .1zM162.5 64.1v.2h.5zM161.9 64.2l.6-.1v.2zM161.9 64.2l.1 .1h.5zM161.4 64.4l.5-.2 .1 .1zM161.4 64.4l.1 .2 .5-.3zM161.4 64.4l.1 .2-.5 .3zM161 64.9h.1l.4-.3zM161 64.9h.1l-.4 .5zM161.1 64.9l-.4 .5h.2zM160.7 65.4h.2l-.3 .6zM160.9 65.4l-.3 .6h.3zM160.6 66h.3l-.1 .5zM160.9 66l-.1 .5h.1zM160.8 66.5h.1l.1 .5zM160.9 66.5l.1 .5 .2-.1zM161 67l.2-.1 .2 .5zM161.2 66.9l.2 .5 .1-.1zM161.5 67.3l.5 .3-.6-.2zM161.5 67.3l.5 .3v-.1z"/>
<path d="M166.4 63.2v.2l2.7-.2zM166.4 63.4l2.7-.2v.2z"/>
<path d="M166.4 71.2h2.7v-.2zM166.4 71h2.7l-2.7 .2z"/>
<path d="M173.2 63.9v1.2h.2zM173.2 63.9h.2v1.2z"/>
<path d="M174.4 60.5v.2l.9-.2zM174.4 60.7l.9-.2-.1 .2zM175.3 60.5l-.1 .2 .1 1.2zM175.2 60.7l.1 1.2-.1-.2zM174.4 61.9h.9l-.1-.2zM174.4 61.7h.8l-.8 .2z"/>
<path d="M174.4 68.7v.2l.8-.2zM174.4 68.9l.8-.2 .1 .2zM175.2 67.6v1.1l.1 .2zM175.2 67.6l.1-.1v1.4zM174.4 67.6h.8l.1-.1zM174.4 67.5h.9l-.9 .1z"/>
<path d="M166.4 155.7v.2l2.7-.2zM166.4 155.9l2.7-.2v.2z"/>
<path d="M174.4 156.2v.2l.9-.2zM174.4 156.4l.9-.2-.1 .2zM175.3 156.2l-.1 .2 .1 1.2zM175.2 156.4l.1 1.2-.1-.1zM174.4 157.6h.9l-.1-.1zM174.4 157.5h.8l-.8 .1z"/>
<path d="M28.6 174h27.2v-.1zM28.6 173.9h27.2l-27.2 .1z"/>
<path d="M55.8 173.9h.9l-.9 .1zM55.8 173.9h.9l-.1-.1zM56.6 173.8l.9-.1-.8 .2zM56.6 173.8l.9-.1v-.2zM57.5 173.5l.8-.2-.8 .4zM57.5 173.5l.8-.2-.1-.2zM58.2 173.1l.8-.4-.7 .6zM58.2 173.1l.8-.4-.1-.1zM58.9 172.6l.7-.6-.6 .7zM59.4 171.9l-.5 .7 .7-.6zM60 171.2l-.4 .8-.2-.1zM59.8 171.2l-.4 .7 .6-.7zM60.3 170.4l-.3 .8h-.2zM60.1 170.3l-.3 .9 .5-.8zM60.4 169.5l-.1 .9-.2-.1zM60.1 169.5v.8l.3-.8z"/>
<path d="M28.1 176.7h29.6v-.2zM28.1 176.5h29.6l-29.6 .2z"/>
<path d="M57.7 176.5l.8 .1-.8 .1zM57.7 176.5l.8 .1v-.2zM58.5 176.4h.8l-.8 .2zM58.5 176.4h.8v-.2zM59.3 176.2l.8-.1-.8 .3zM59.3 176.2l.8-.1-.1-.2zM60 175.9l.8-.3-.7 .5zM60 175.9l.8-.3-.2-.2zM60.6 175.4l.8-.4-.6 .6zM61.2 174.9l-.6 .5 .8-.4zM61.2 174.9l.6-.6-.4 .7zM61.7 174.2l-.5 .7 .6-.6zM62.2 173.6l-.4 .7-.1-.1zM62 173.5l-.3 .7 .5-.6zM62.4 172.8l-.2 .8-.2-.1zM62.2 172.7l-.2 .8 .4-.7zM62.5 171.9l-.1 .9-.2-.1zM62.3 171.9l-.1 .8 .3-.8z"/>
<path d="M66.7 172.8v.1l1.6-.1zM66.7 172.9l1.6-.1v.1z"/>
<path d="M68.2 172.5h.2l-.1 1.2zM68.4 172.5l-.1 1.2h.1zM68.3 173.7h.1l.1 1.2zM68.4 173.7l.1 1.2h.2zM68.5 174.9h.2l.2 1.2zM68.7 174.9l.2 1.2 .2-.1zM68.9 176.1l.2-.1 .4 1.2zM69.1 176l.4 1.2 .1-.1zM69.5 177.2l.1-.1 .5 1.1zM69.6 177.1l.5 1.1 .2-.1zM70.1 178.2l.2-.1 .7 1.1zM70.3 178.1l.7 1.1 .1-.2zM71.1 179l.8 1-.9-.8zM71.1 179l.8 1 .1-.2zM72 179.8l.9 .9-1-.7zM72 179.8l.9 .9 .1-.2zM73 180.5l1 .7-1.1-.5zM73 180.5l1 .7 .1-.1zM74.1 181.1l1.1 .5-1.2-.4zM74.1 181.1l1.1 .5 .1-.2zM75.3 181.4l1.1 .5-1.2-.3zM75.3 181.4l1.1 .5v-.2zM76.4 181.7l1.3 .2h-1.3zM76.4 181.7l1.3 .2v-.2z"/>
<path d="M72.5 171.9h.2l-.1 .9zM72.7 171.9l-.1 .9 .2-.1zM72.6 172.8l.2-.1v.9zM72.8 172.7v.9l.2-.1zM72.8 173.6l.2-.1 .1 .8zM73 173.5l.1 .8 .2-.1zM73.1 174.3l.2-.1 .3 .8zM73.3 174.2l.3 .8 .2-.1zM73.6 175l.2-.1 .4 .7zM73.8 174.9l.4 .7 .2-.2zM74.4 175.4l.5 .7-.7-.5zM74.4 175.4l.5 .7 .1-.2zM75 175.9l.7 .5-.8-.3zM75 175.9l.7 .5v-.2zM75.7 176.2l.8 .4-.8-.2zM75.7 176.2l.8 .4v-.2zM76.5 176.4l.8 .3-.8-.1zM76.5 176.4l.8 .3v-.2z"/>
<path d="M74.7 169.5h.1l-.1 .9zM74.8 169.5l-.1 .9 .2-.1zM74.7 170.4l.2-.1 .1 .9zM74.9 170.3l.1 .9h.2zM75 171.2h.2l.2 .8zM75.2 171.2l.2 .8 .2-.1zM75.4 172l.2-.1 .4 .8zM75.6 171.9l.4 .8 .1-.1zM76.1 172.6l.6 .7-.7-.6zM76.1 172.6l.6 .7 .1-.2zM76.8 173.1l.7 .6-.8-.4zM76.8 173.1l.7 .6v-.2zM77.5 173.5l.8 .4-.8-.2zM77.5 173.5l.8 .4v-.1zM78.3 173.8l.9 .2-.9-.1zM78.3 173.8l.9 .2v-.1z"/>
<path d="M77.3 176.5v.2l87.1-.2zM77.3 176.7l87.1-.2v.2z"/>
<path d="M79.2 173.9v.1l82.7-.1zM79.2 174l82.7-.1v.1z"/>
<path d="M79.6 173.9v2.6h.2zM79.6 173.9h.2v2.6z"/>
<path d="M80 173.9v2.6h.2zM80 173.9h.2v2.6z"/>
<path d="M161.9 173.9h.9l-.9 .1zM161.9 173.9h.9v-.1zM162.8 173.8l.9-.1-.9 .2zM162.8 173.8l.9-.1-.1-.2zM163.6 173.5l.9-.2-.8 .4zM163.6 173.5l.9-.2-.1-.2zM164.4 173.1l.7-.4-.6 .6zM164.4 173.1l.7-.4-.1-.1zM165 172.6l.7-.6-.6 .7zM165.6 171.9l-.6 .7 .7-.6zM166.1 171.2l-.4 .8-.1-.1zM166 171.2l-.4 .7 .5-.7zM166.4 170.4l-.3 .8h-.1zM166.2 170.3l-.2 .9 .4-.8zM166.5 169.5l-.1 .9-.2-.1zM166.3 169.5l-.1 .8 .3-.8z"/>
<path d="M163 160.2l.6-.1-.5 .3zM163 160.2l.6-.1-.2-.2zM163.4 159.9l.6-.2-.4 .4zM163.4 159.9l.6-.2-.2-.1zM163.8 159.6l.4-.4-.2 .5zM164.1 159.1l-.3 .5 .4-.4zM164.3 158.6l-.1 .6-.1-.1zM164.2 158.6l-.1 .5 .2-.5zM164.2 158l.1 .6h-.1zM164.1 158.1l.1 .5v-.6zM164 157.5l.2 .5-.1 .1zM163.8 157.6l.3 .5-.1-.6zM163.6 157.1l.4 .4-.2 .1zM163.6 157.1l-.2 .2 .4 .3zM163.1 156.8l.5 .3-.2 .2zM163.1 156.8l-.1 .3 .4 .2zM162.5 156.8h.6l-.1 .3zM162.5 156.8v.2l.5 .1zM161.9 156.9l.6-.1v.2zM161.9 156.9l.1 .2 .5-.1zM161.4 157.1l.5-.2 .1 .2zM161.4 157.1l.1 .2 .5-.2zM161.4 157.1l.1 .2-.5 .3zM161 157.6h.1l.4-.3zM161 157.6h.1l-.4 .5zM160.7 158.1h.2l.2-.5zM160.7 158.1h.2l-.3 .5zM160.9 158.1l-.3 .5h.3zM160.6 158.6h.3l-.1 .6zM160.9 158.6l-.1 .6 .1-.1zM160.8 159.2l.1-.1 .1 .6zM160.9 159.1l.1 .6 .2-.1zM161 159.7l.2-.1 .2 .5zM161.2 159.6l.2 .5 .1-.1zM161.5 160l.5 .4-.6-.3zM161.5 160l.5 .4v-.2z"/>
<path d="M164.4 176.5l.8 .1-.8 .1zM164.4 176.5l.8 .1v-.2zM165.2 176.4h.8l-.8 .2zM165.2 176.4h.8v-.2zM166 176.2l.8-.1-.8 .3zM166 176.2l.8-.1-.1-.2zM166.7 175.9l.8-.3-.7 .5zM166.7 175.9l.8-.3-.2-.2zM167.3 175.4l.7-.4-.5 .6zM167.3 175.4l.7-.4-.1-.1zM167.9 174.9l.6-.6-.5 .7zM168.4 174.2l-.5 .7 .6-.6zM168.9 173.6l-.4 .7-.1-.1zM168.7 173.5l-.3 .7 .5-.6zM169.1 172.8l-.2 .8-.2-.1zM168.9 172.7l-.2 .8 .4-.7zM169.1 171.9v.9l-.2-.1zM169 171.9l-.1 .8 .2-.8z"/>
<path d="M166.3 55.5v114h.2zM166.3 55.5h.2v114z"/>
<path d="M169 53.3v118.6h.1zM169 53.3h.1v118.6z"/>
<path d="M166.4 163.7h2.7v-.2zM166.4 163.5h2.7l-2.7 .2z"/>
<path d="M173.2 52.7v119.8h.2zM173.2 52.7h.2v119.8z"/>
<path d="M173.3 166.3v.2l1.1-.2zM173.3 166.5l1.1-.2 .1 .2zM174.4 154.6v11.7l.1 .2zM174.5 154.4v12.1l-.1-11.9zM173.3 154.6h1.1l.1-.2zM173.3 154.4h1.2l-1.2 .2z"/>
<path d="M173.2 160l.2 1.2v-1.2zM173.2 160l.2 1.2h-.2z"/>
<path d="M174.4 164.5v.1l.8-.1zM174.4 164.6l.8-.1 .1 .1zM175.2 163.4v1.1l.1 .1zM175.3 163.2v1.4l-.1-1.2zM174.4 163.4h.8l.1-.2zM174.4 163.2h.9l-.9 .2z"/>
<path d="M27.2 181.8v.2l30.1-.2zM27.2 182l30.1-.2v.2z"/>
<path d="M57.3 181.7l1.3 .2h-1.3zM57.3 181.7l1.3 .2-.1-.2zM58.5 181.7l1.3-.1-1.2 .3zM58.5 181.7l1.3-.1-.1-.2zM59.7 181.4l1.2-.2-1.1 .4zM59.7 181.4l1.2-.2v-.1zM60.9 181.1l1.1-.4-1.1 .5zM60.9 181.1l1.1-.4v-.2zM62 180.5l1.1-.5-1.1 .7zM62 180.5l1.1-.5-.1-.2zM63 179.8l1-.6-.9 .8zM63 179.8l1-.6-.1-.2zM63.9 179l.9-.8-.8 1zM64.7 178.1l-.8 .9 .9-.8zM65.5 177.2l-.7 1-.1-.1zM65.4 177.1l-.7 1 .8-.9zM66.1 176.1l-.6 1.1-.1-.1zM65.9 176l-.5 1.1 .7-1zM66.5 174.9l-.4 1.2-.2-.1zM66.3 174.9l-.4 1.1 .6-1.1zM66.7 173.7l-.2 1.2h-.2zM66.5 173.7l-.2 1.2 .4-1.2zM66.8 172.5l-.1 1.2h-.2zM66.6 172.5l-.1 1.2 .3-1.2z"/>
<path d="M77.7 181.7v.2l86.2-.2zM77.7 181.9l86.2-.2v.2z"/>
<path d="M78.2 186.1h.1v.6zM78.3 186.1v.6l.1-.1zM78.3 186.7l.1-.1 .1 .7zM78.4 186.6l.1 .7 .1-.1zM78.5 187.3l.1-.1 .2 .7zM78.6 187.2l.2 .7 .1-.2zM78.8 187.9l.1-.2 .4 .6zM78.9 187.7l.4 .6 .1-.1zM79.4 188.2l.4 .5-.5-.4zM79.4 188.2l.4 .5 .1-.2zM79.9 188.5l.5 .4-.6-.2zM79.9 188.5l.5 .4 .1-.2zM80.5 188.7l.6 .3-.7-.1zM80.5 188.7l.6 .3v-.2z"/>
<path d="M78.2 181.9l.1 4.2v-4.2zM78.2 181.9l.1 4.2h-.1z"/>
<path d="M81.1 188.8v.2l80.5-.2zM81.1 189l80.5-.2v.2z"/>
<path d="M161.6 188.8l.6 .1-.6 .1zM161.6 188.8l.6 .1v-.2zM162.2 188.7h.6l-.6 .2zM162.2 188.7h.6v-.2zM162.8 188.5l.6-.2-.6 .4zM162.8 188.5l.6-.2-.1-.1zM163.3 188.2l.6-.3-.5 .4zM163.3 188.2l.6-.3-.2-.2zM163.7 187.7l.5-.4-.3 .6zM164 187.2l-.3 .5 .5-.4zM164.4 186.7l-.2 .6-.2-.1zM164.2 186.6l-.2 .6 .4-.5zM164.5 186.1l-.1 .6-.2-.1zM164.3 186.1l-.1 .5 .3-.5z"/>
<path d="M77.7 182h86.2v-.2zM77.7 181.8h86.2l-86.2 .2z"/>
<path d="M163.9 181.7l1.3 .2h-1.3zM163.9 181.7l1.3 .2-.1-.2zM165.1 181.7l1.3-.1-1.2 .3zM165.1 181.7l1.3-.1v-.2zM166.4 181.4l1.2-.2-1.2 .4zM166.4 181.4l1.2-.2-.1-.1zM167.5 181.1l1.2-.4-1.1 .5zM167.5 181.1l1.2-.4-.1-.2zM168.6 180.5l1.1-.5-1 .7zM168.6 180.5l1.1-.5-.1-.2zM169.6 179.8l1-.6-.9 .8zM169.6 179.8l1-.6-.1-.2zM170.5 179l1-.8-.9 1zM171.3 178.1l-.8 .9 1-.8zM172.2 177.2l-.7 1-.2-.1zM172 177.1l-.7 1 .9-.9zM172.7 176.1l-.5 1.1-.2-.1zM172.5 176l-.5 1.1 .7-1zM173.1 174.9l-.4 1.2-.2-.1zM172.9 174.9l-.4 1.1 .6-1.1zM173.3 173.7l-.2 1.2h-.2zM173.1 173.7l-.2 1.2 .4-1.2zM173.4 172.5l-.1 1.2h-.2zM173.2 172.5l-.1 1.2 .3-1.2z"/>
<path d="M164.3 181.9l.2 4.2v-4.2zM164.3 181.9l.2 4.2h-.2z"/>
<path d="M96.7 246.9h32.6v-.4zM96.7 246.5h32.6l-32.6 .4z"/>
<path d="M15.9 17.2v245.3zM15.9 17.1v245.4z"/>
<path d="M96.7 260.2h32.6v-.4zM96.7 259.8h32.6l-32.6 .4z"/>
<path d="M15.9 262.4l183.9 .1zM15.9 262.4l183.9 .1h-183.9z"/>
</g>
<g fill="none" stroke="#000" stroke-width=".38">
<circle cx="84.1" cy="40.1" r="1.71"/>
<circle cx="158.6" cy="40.1" r="1.71"/>
<circle cx="84.1" cy="185.6" r="1.71"/>
<circle cx="158.6" cy="185.6" r="1.71"/>
</g>
<text font-size="6.2" x="106.3" y="253.2">COX</text>
<g font-size="2.3">
<text x="29.4" y="228.7">Drawing Title</text>
<text x="89.9" y="238.7">REFERENCE DRAWING</text>
<text x="123.2" y="238.7">NO.</text>
<text x="123.3" y="235.1">R1</text>
<text x="137.7" y="238.7">REVISION-LOCATION</text>
<text x="137.7" y="235.1">UPGRADED TO 3HP</text>
<text x="170.5" y="238.7">ECN</text>
<text x="180" y="235.1">06/09/25</text>
<text x="180.8" y="238.7">DATE</text>
<text x="192.5" y="235.1">T.L.</text>
<text x="192.8" y="238.7">BY</text>
<text x="16.8" y="240.2">DATE</text>
<text x="19" y="242.8">3/13/06</text>
<text x="86" y="240.9">S/N</text>
<text x="103.7" y="240.9">Sales Engineer</text>
<text x="108.1" y="243.5">C.C.</text>
<text x="118.9" y="240.9">Application Engineer</text>
<text x="127.5" y="243.5">R.C.</text>
<text x="139.6" y="243.5">BY</text>
<text x="145.1" y="243.5">C. RACHAL</text>
<text x="150" y="240.9">DRAWN</text>
<text x="170.1" y="243.5">BY</text>
<text x="179" y="240.9">APPROVED</text>
<text x="180.8" y="243.5">DATE</text>
<text x="29.4" y="247.1">Project Title</text>
<text x="141.5" y="247.3">P.O. Box 77808</text>
<text x="141.5" y="249.9">Baton Rouge, LA</text>
<text x="168.1" y="246.2">PURCHASE ORDER NUMBER</text>
<text x="98.8" y="257.3">Research and Technology, Inc.</text>
<text x="141.5" y="252.5">70809</text>
<text x="141.5" y="257.7">Ph. (225)756-3271</text>
<text x="168.1" y="254.4">DRAWING NUMBER</text>
<text x="188.3" y="256.8">CP-2335R1</text>
<text x="141.5" y="260.3">Fax (225)755-1030</text>
<text x="168.1" y="259.5">SHEET NUMBER</text>
<text x="193.4" y="261.8">4</text>
</g>
</svg>
